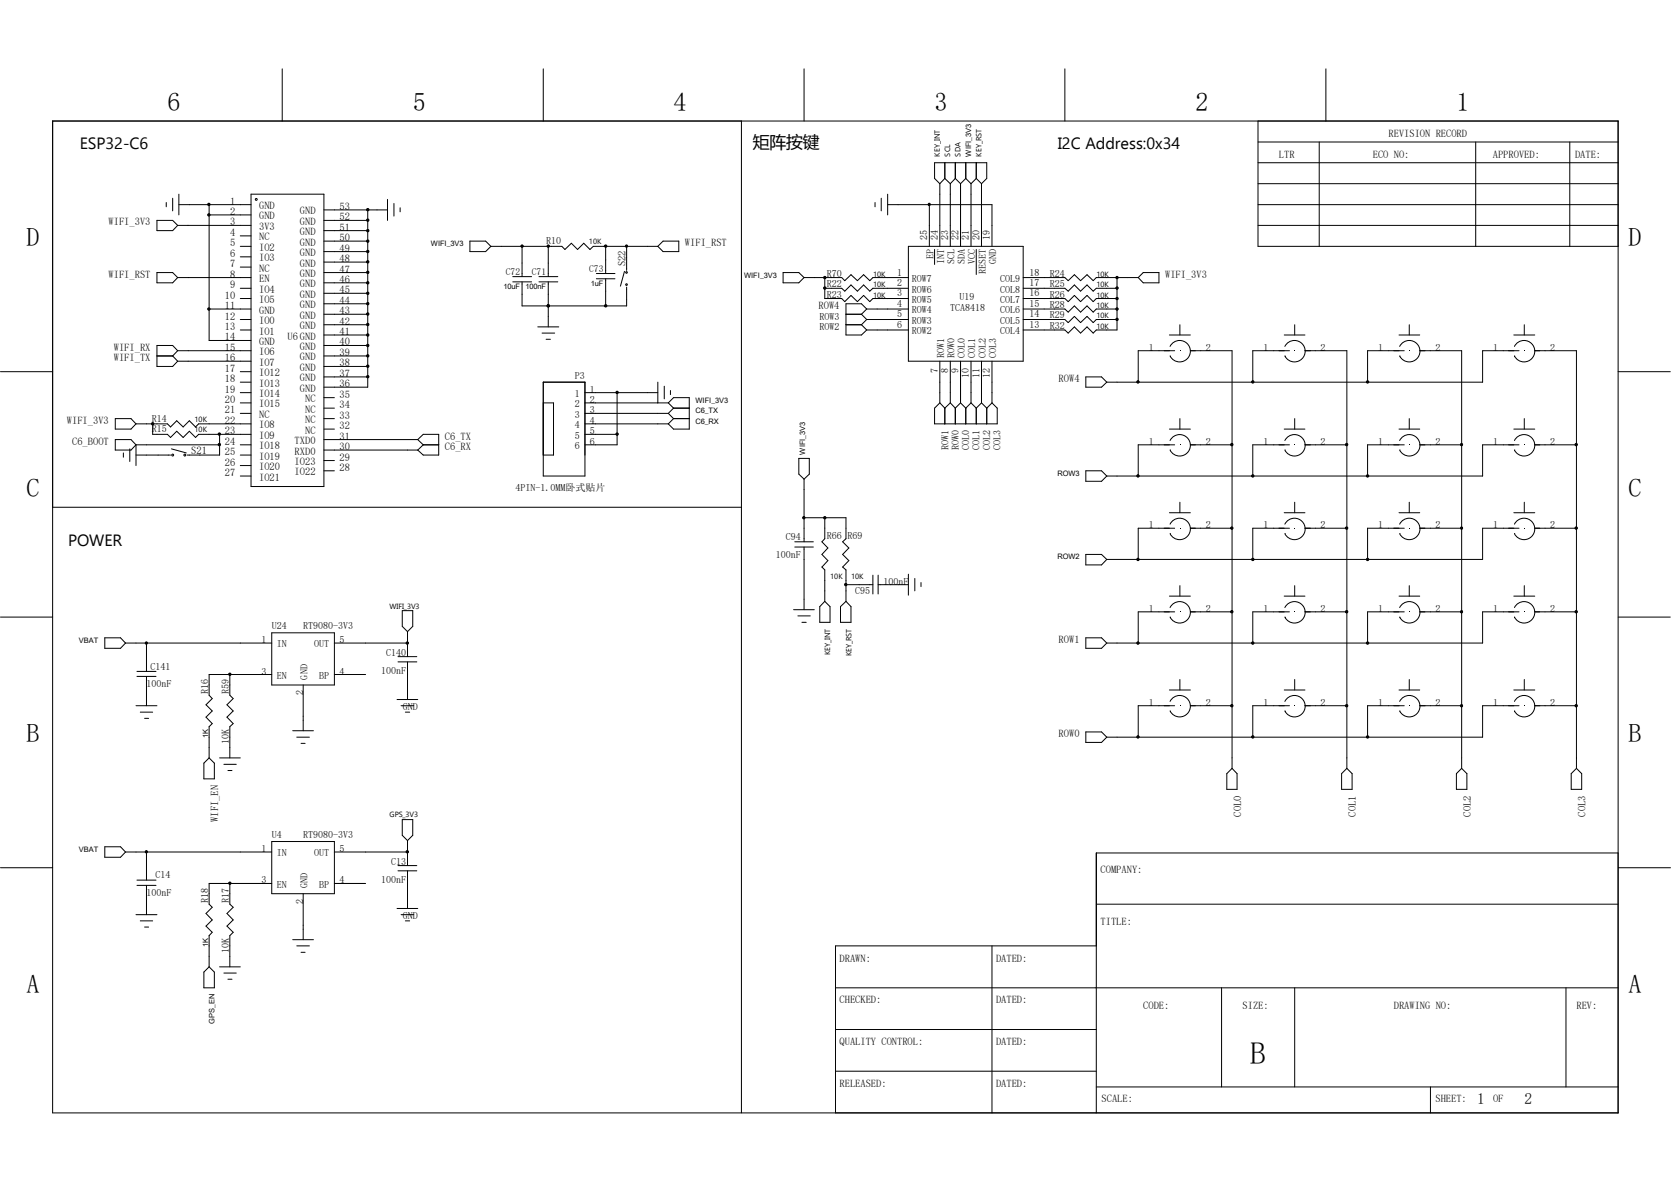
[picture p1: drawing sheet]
<svg xmlns="http://www.w3.org/2000/svg" width="297mm" height="210mm" viewBox="0 0 297 210" stroke-linecap="round" stroke-linejoin="round" font-family="sans-serif">
<g fill="none" stroke="#000" stroke-width=".18">
<path d="M50.2 12.2v9.3M96.6 12.2v9.3M142.9 12.2v9.3M189.3 12.2v9.3M235.7 12.2v9.3M9.4 21.5h278.2v176.2h-278.2zM27.9 39.2h2.8l.9 .8-.9 1h-2.8zM29.5 36v.7M30.7 35.2v2.3M31.8 36.4h12.8M31.8 34.5v3.7M37.2 38.2h7.4"/>
<path d="M37.2 36.4v24.1h7.4M44.6 34.5h13v51.9h-13zM57.6 39.2h7.8M57.6 37.3h11.3M65.4 37.3v31.5h-7.8M68.9 35.4v3.8M70 36.2v2.2M71.1 36.9v.7M131.8 21.5v176.2M155.5 36v.7M156.6 35.2v2.3M157.8 36.4h18.5v7.4"/>
<path d="M157.8 34.5v3.7M165.2 36.4v7.4M167 32.6l-.9-.9v-2.8h9.3v2.8l-.9 .9M167 32.6v11.2M167.9 28.9v2.8M167.9 31.7l-.9 .9M167.9 31.7l1 .9M168.9 32.6v11.2M169.8 28.9v2.8M169.8 31.7l-.9 .9M169.8 31.7l.9 .9M170.7 32.6v11.2"/>
<path d="M171.7 28.9v2.8M171.7 31.7l-1 .9M171.7 31.7l.9 .9M172.6 32.6v11.2M173.5 28.9v2.8M173.5 31.7l-.9 .9M173.5 31.7l1 .9M174.5 32.6v11.2M223.6 25.2h64M223.6 28.9h64M223.6 36.4h64M223.6 21.5v22.3h64"/>
<path d="M223.6 32.6h64M234.5 25.2v18.6M262.3 25.2v18.6M279 25.2v18.6M27.9 48.4h2.8l.9 .9-.9 .9h-2.8zM31.6 40h13M31.6 49.3h13M37.2 54.9h7.4M42.7 43.8h1.9M42.7 41.9h1.9M42.7 45.6h1.9M42.7 47.5h1.9"/>
<path d="M42.7 51.2h1.9M42.7 53h1.9M42.7 56.8h1.9M42.7 58.6h1.9M57.6 59.5h7.8M57.6 57.7h7.8M57.6 55.8h7.8M57.6 54h7.8M57.6 52.1h7.8M57.6 50.2h7.8M57.6 48.4h7.8M57.6 46.6h7.8"/>
<path d="M57.6 44.7h7.8M57.6 42.8h7.8M57.6 41h7.8M83.5 42.8h2.8l.9 1-.9 .9h-2.8zM87.2 43.8h12.7l.5 .5 1.2-1.1 1.1 1.1 1.1-1.1 1.1 1.1 .6-.5h11.4M91.1 49.1h3.4M91.1 50.1h3.4M92.8 43.8v5.3M92.8 50.1v4.3h18.6v-3.4M95.6 58.1h3.7M95.8 49.1h3.3M95.8 50.1h3.3"/>
<path d="M96.4 59.2h2.2M97.5 54.4h.1M97.5 43.8v5.3M97.5 50.1v8M106 48.6h3.3M106 49.5h3.3M107.7 43.8v4.8M107.7 49.5v4.9M111 48.2l-.7 2.6M111.4 43.8v4.2M117.9 42.8h2.7v1.9h-2.7l-1-.9zM139.2 48.4h2.8l.9 .9-.9 .9h-2.8z"/>
<path d="M142.9 49.3h6.7l.6 .6 1.1-1.1 1.1 1.1 1.1-1.1 1.1 1.1 .6-.6h6.3M146.6 51.2h3l.6 .5 1.1-1.1 1.1 1.1 1.1-1.1 1.1 1.1 .6-.5h6.3M146.6 49.3v3.7h3l.6 .6 1.1-1.1 1.1 1.1 1.1-1.1 1.1 1.1 .6-.6h6.3M150.4 57.7h2.7M150.4 55.8h2.7M153.1 57.7l1 .9M153.1 55.8l1 1M154.1 54.9h7.4M154.1 56.8h7.4M154.1 58.6h7.4M154.1 54.9l-1-.9h-2.7v5.5h2.7l1-.9M154.1 54.9l-1 .9"/>
<path d="M154.1 56.8l-1 .9M161.5 43.8h20.4v20.4h-20.4zM166.1 44.3v2.7M173.5 44.3v4.5M181.9 49.3h7.4l.6 .6 1.1-1.1 1.1 1.1 1.1-1.1 1.1 1.1 .6-.6h7.4M181.9 51.2h7.4l.6 .5 1.1-1.1 1.1 1.1 1.1-1.1 1.1 1.1 .6-.5h3.6M181.9 53h7.4l.6 .6 1.1-1.1 1.1 1.1 1.1-1.1 1.1 1.1 .6-.6h3.6M181.9 54.9h7.4l.6 .6 1.1-1.1 1.1 1.1 1.1-1.1 1.1 1.1 .6-.6h3.6M181.9 56.8h7.4l.6 .5 1.1-1.1 1.1 1.1 1.1-1.1 1.1 1.1 .6-.5h3.6M198.5 49.3v9.3h-3.6l-.6 .6-1.1-1.1-1.1 1.1-1.1-1.1-1.1 1.1-.6-.6h-7.4M203.2 48.4h2.8v1.8h-2.8l-.9-.9zM207.9 59.5h3.7"/>
<path d="M209.7 57.7v1.8M223.6 40h64M228.3 59.5h3.6M230.1 57.7v1.8M248.7 59.5h3.6M250.5 57.7v1.8M269.1 59.5h3.7M270.9 57.7v1.8M.1 66h9.3M20.5 78.1h2.8l.9 .9-.9 1h-2.8zM20.5 74.4h2.8l.9 .9-.9 .9h-2.8zM23.1 79.8v2.2"/>
<path d="M24.2 75.3h5.6l.5 .6 1.1-1.1 1.2 1.1 1.1-1.1 1.1 1.1 .5-.6h9.3M24.2 79h14.8M24.2 79v3.7M27.1 75.3v1.9h2.7l.5 .5 1.1-1.1 1.2 1.1 1.1-1.1 1.1 1.1 .5-.5h9.3M27.9 63.2h2.8M30.5 79.8l2.6 .7M30.7 63.2l.9 1M31.6 62.3h13M31.6 64.2h13M31.6 62.3l-.9-.9h-2.8v3.7h2.8l.9-.9M31.6 62.3l-.9 .9M39 77.2v3.7h-5.7"/>
<path d="M42.7 66h1.9M42.7 67.9h1.9M42.7 69.8h1.9M42.7 71.6h1.9M42.7 73.4h1.9M42.7 79h1.9M57.6 80h16.7M57.6 78.1h16.7M57.6 76.2h1.8M57.6 74.4h1.8M57.6 72.5h1.8M57.6 70.7h1.8"/>
<path d="M57.6 67h7.8M57.6 65.1h7.8M57.6 63.2h7.8M57.6 61.4h7.8M74.3 78.1l.9-.9h2.8v3.7h-2.8l-.9-.9M74.3 78.1l.9 .9M75.2 79h2.8M75.2 79l-.9 1M96.6 67.9h7.4v16.7h-7.4zM96.6 71.6h1.8v9.3h-1.8M97.1 60.3h.7M104 69.8h12.9"/>
<path d="M104 71.6h14.8M104 73.4h14.8M104 75.3h14.8M104 77.2h5.7M109.7 69.8v9.2h-5.7M116.9 67.9v3.7M118.1 68.6v2.3M118.8 71.6l.9-.9h2.8v5.5h-2.8l-.9-.9M118.8 71.6l.9 .9M118.8 73.4l.9 1M119.2 69.4v.7M119.7 74.4h2.8"/>
<path d="M119.7 72.5h2.8M119.7 72.5l-.9 .9M119.7 74.4l-.9 .9M167 71.6l-.9 .9v2.8h11.1v-2.8l-.9-.9M167 64.2v7.4M167 71.6l.9 .9M167.9 72.5v2.8M168.9 64.2v7.4M168.9 71.6l.9 .9M168.9 71.6l-1 .9M169.8 72.5v2.8M170.7 64.2v7.4"/>
<path d="M170.7 71.6l1 .9M170.7 71.6l-.9 .9M171.7 72.5v2.8M172.6 64.2v7.4M172.6 71.6l-.9 .9M172.6 71.6l.9 .9M173.5 72.5v2.8M174.5 64.2v7.4M174.5 71.6l.9 .9M174.5 71.6l-1 .9M175.4 72.5v2.8M176.3 64.2v7.4"/>
<path d="M176.3 71.6l-.9 .9M193 67h2.8l.9 .9-.9 .9h-2.8zM207.9 76.2h3.7M208 61.6a1.9 1.9 0 0 1 2.9-.7 1.9 1.9 0 0 1 0 3 1.9 1.9 0 0 1-2.9-.7M208 78.3a1.9 1.9 0 0 1 2.9-.7 1.9 1.9 0 0 1 0 3 1.9 1.9 0 0 1-2.9-.6v-.1M208.8 62.3h-6.5v5.6M208.8 79h-6.5v5.6M209.7 74.4v1.8M211.6 62.3h7.4v74.2M211.6 79h7.4M228.3 76.2h3.6M228.4 61.6a1.9 1.9 0 0 1 2.9-.7 1.9 1.9 0 0 1 0 3 1.9 1.9 0 0 1-2.9-.7"/>
<path d="M228.4 78.3a1.9 1.9 0 0 1 2.9-.7 1.9 1.9 0 0 1 0 3 1.9 1.9 0 0 1-2.9-.6v-.1M229.2 62.3h-6.5v5.6M229.2 79h-6.5v5.6M230.1 74.4v1.8M231.9 62.3h7.5v74.2M231.9 79h7.5M248.7 76.2h3.6M248.8 61.6a1.9 1.9 0 0 1 2.9-.7 1.9 1.9 0 0 1 0 3 1.9 1.9 0 0 1-2.9-.7M248.8 78.3a1.9 1.9 0 0 1 2.9-.7 1.9 1.9 0 0 1 0 3 1.9 1.9 0 0 1-2.9-.6v-.1M249.6 62.3h-6.5v5.6M249.6 79h-6.5v5.6M250.5 74.4v1.8"/>
<path d="M252.3 62.3h7.5v74.2M252.3 79h7.5M269.1 76.2h3.7M269.2 61.6a1.9 1.9 0 0 1 2.9-.7 1.9 1.9 0 0 1 0 3 1.9 1.9 0 0 1-2.9-.7M269.2 78.3a1.9 1.9 0 0 1 2.9-.7 1.9 1.9 0 0 1 0 3 1.9 1.9 0 0 1-2.9-.6v-.1M270 62.3h-6.5v5.6h-66.8M270 79h-6.5v5.6h-66.8M270.9 74.4v1.8M272.8 62.3h7.4v74.2M272.8 79h7.4M287.6 66h9.3M9.4 90.1h122.4"/>
<path d="M21.9 80.5v.7M24.2 80.9h6.1M42.7 80.9h1.9M42.7 82.7h1.9M42.7 84.6h1.9M57.6 83.7h1.8M57.6 81.8h1.8M141.3 96.3h3.3M141.3 97.2h3.3M142 81.4h1.8v2.8l-.9 .9-.9-.9zM142.9 85.1v11.2M142.9 97.2v11.1"/>
<path d="M142.9 92h7.5v3.7l-.6 .6 1.1 1.1-1.1 1.1 1.1 1.1-1.1 1.2 .6 .5v5.5M146.6 92v3.7l-.5 .6 1.1 1.1-1.1 1.1 1.1 1.1-1.1 1.2 .5 .5v5.5M193 83.7h2.8l.9 .9-.9 .9h-2.8zM193 98.5h2.8l.9 .9-.9 1h-2.8zM207.9 91.1h3.7M208 93.1a1.9 1.9 0 0 1 2.9-.6 1.9 1.9 0 0 1 0 3 1.9 1.9 0 0 1-2.9-.7M208.8 93.9h-6.5v5.5M209.7 89.2v1.9M211.6 93.9h7.4M228.3 91.1h3.6M228.4 93.1a1.9 1.9 0 0 1 2.9-.6 1.9 1.9 0 0 1 0 3 1.9 1.9 0 0 1-2.9-.7M229.2 93.9h-6.5v5.5"/>
<path d="M230.1 89.2v1.9M231.9 93.9h7.5M248.7 91.1h3.6M248.8 93.1a1.9 1.9 0 0 1 2.9-.6 1.9 1.9 0 0 1 0 3 1.9 1.9 0 0 1-2.9-.7M249.6 93.9h-6.5v5.5M250.5 89.2v1.9M252.3 93.9h7.5M269.1 91.1h3.7M269.2 93.1a1.9 1.9 0 0 1 2.9-.6 1.9 1.9 0 0 1 0 3 1.9 1.9 0 0 1-2.9-.7M270 93.9h-6.5v5.5h-66.8M270.9 89.2v1.9M272.8 93.9h7.4"/>
<path d="M.1 109.6h9.3M18.6 113.3h2.8l.9 1-.9 .9h-2.8zM22.3 114.3h26M24.3 119.3h3.4M26 114.3v5M40.9 119.8v3.7l.5 .6-1.1 1.1 1.1 1.1-1.1 1.1 1.1 1.2-.5 .5v5.6M48.3 112.4h11.1v9.3h-11.1zM48.3 119.8h-11.1v3.7l.5 .6-1.1 1.1 1.1 1.1-1.1 1.1 1.1 1.2-.5 .5v5.6M59.4 114.3h13M59.4 119.8h5.6M70.7 116.7h3.4M70.7 117.6h3.4"/>
<path d="M71.5 108.5h1.9v2.8l-1 .9-.9-.9zM72.4 114.3h.1M72.4 112.2v4.5M72.4 117.6v6.7M141.1 108.3h3.6M141.8 109.4h2.2M142.5 110.6h.8M146.6 106.8l.9 1v2.8h-1.8v-2.8zM149.4 107.8l1-1 .9 1v2.8h-1.9zM150.4 103.9h4.8M155.2 102.2v3.3M156.1 103.9h5.4"/>
<path d="M156.1 102.2v3.3M161.5 102v3.7M162.6 102.8v2.2M163.7 103.5v.7M193 113.3h2.8l.9 1-.9 .9h-2.8zM207.9 105.9h3.7M208 107.9a1.9 1.9 0 0 1 2.9-.6 1.9 1.9 0 0 1 0 3 1.9 1.9 0 0 1-2.9-.7M208.8 108.7h-6.5v5.6M209.7 104.1v1.8M211.6 108.7h7.4M228.3 105.9h3.6M228.4 107.9a1.9 1.9 0 0 1 2.9-.6 1.9 1.9 0 0 1 0 3 1.9 1.9 0 0 1-2.9-.7"/>
<path d="M229.2 108.7h-6.5v5.6M230.1 104.1v1.8M231.9 108.7h7.5M248.7 105.9h3.6M248.8 107.9a1.9 1.9 0 0 1 2.9-.6 1.9 1.9 0 0 1 0 3 1.9 1.9 0 0 1-2.9-.7M249.6 108.7h-6.5v5.6M250.5 104.1v1.8M252.3 108.7h7.5M269.1 105.9h3.7M269.2 107.9a1.9 1.9 0 0 1 2.9-.6 1.9 1.9 0 0 1 0 3 1.9 1.9 0 0 1-2.9-.7M270 108.7h-6.5v5.6h-66.8M270.9 104.1v1.8"/>
<path d="M272.8 108.7h7.4M287.6 109.6h9.3M24.2 125.4h3.7M24.3 120.2h3.4M24.9 126.5h2.2M25.7 127.6h.7M26 120.2v5.2M37.2 134.7l.9 .9v2.8h-1.9v-2.8zM39 134.7h3.7M39.8 135.8h2.2M40.5 136.9h.7M52 129.8h3.7"/>
<path d="M52.7 131h2.3M53.5 132.1h.7M53.9 121.7v8.1M70.6 124.3h3.7M71.3 125.4h2.2M72.1 126.5h.7M193 130h2.8l.9 1-.9 .9h-2.8zM207.9 122.6h3.7M208 124.6a1.9 1.9 0 0 1 2.9-.6 1.9 1.9 0 0 1 0 3 1.9 1.9 0 0 1-2.9-.7M208.8 125.4h-6.5v5.6M209.7 120.7v1.9M211.6 125.4h7.4"/>
<path d="M219 136.5l.9 1v2.8h-1.8v-2.8zM228.3 122.6h3.6M228.4 124.6a1.9 1.9 0 0 1 2.9-.6 1.9 1.9 0 0 1 0 3 1.9 1.9 0 0 1-2.9-.7M229.2 125.4h-6.5v5.6M230.1 120.7v1.9M231.9 125.4h7.5M239.4 136.5l.9 1v2.8h-1.8v-2.8zM248.7 122.6h3.6M248.8 124.6a1.9 1.9 0 0 1 2.9-.6 1.9 1.9 0 0 1 0 3 1.9 1.9 0 0 1-2.9-.7M249.6 125.4h-6.5v5.6M250.5 120.7v1.9M252.3 125.4h7.5"/>
<path d="M259.8 136.5l.9 1v2.8h-1.8v-2.8zM269.1 122.6h3.7M269.2 124.6a1.9 1.9 0 0 1 2.9-.6 1.9 1.9 0 0 1 0 3 1.9 1.9 0 0 1-2.9-.7M270 125.4h-6.5v5.6h-66.8M270.9 120.7v1.9M272.8 125.4h7.4M279.3 137.5l.9-1 .9 1v2.8h-1.8zM.1 154.2h9.3M18.6 150.5h2.8l.9 .9-.9 .9h-2.8zM22.3 151.4h26M24.3 156.4h3.4M24.3 157.3h3.4"/>
<path d="M26 151.4v5M26 157.3v5.2M40.9 157v3.7l.5 .5-1.1 1.1 1.1 1.1-1.1 1.1 1.1 1.2-.5 .5v5.6M48.3 149.5h11.1v9.3h-11.1zM48.3 157h-11.1v3.7l.5 .5-1.1 1.1 1.1 1.1-1.1 1.1 1.1 1.2-.5 .5v5.6M53.9 158.8v8.2M59.4 151.4h13M59.4 157h5.6M70.7 153.8h3.4M70.7 154.7h3.4M71.5 145.6h1.9v2.8l-1 1-.9-1zM72.4 151.4h.1"/>
<path d="M72.4 149.4v4.4M72.4 154.7v6.7M287.6 151.6h-92.7v46.1M287.7 154.2h9.2M24.2 162.5h3.7M24.9 163.6h2.2M25.7 164.7h.7M36.2 172.7l1-.9 .9 .9v2.8h-1.9zM39 171.8h3.7M39.8 172.9h2.2M40.5 174h.7M52 167h3.7"/>
<path d="M52.7 168.1h2.3M53.5 169.2h.7M70.6 161.4h3.7M71.3 162.5h2.2M72.1 163.6h.7M148.5 175.5h139.1M176.3 168.1v29.6M194.9 160.7h92.7M194.9 168.1h-46.4v29.6M217.1 175.5v17.6M230.1 175.5v17.6M278.3 175.5v17.6"/>
<path d="M148.5 182.9h46.4M148.5 190.3h46.4M194.9 193.1h92.7M254.3 193.1v4.6"/>
<circle cx="45.6" cy="35.4" r=".17"/>
<circle cx="111.4" cy="50.6" r=".15"/>
<circle cx="111.4" cy="48.4" r=".15"/>
<circle cx="30.7" cy="80.9" r=".17"/>
<circle cx="32.9" cy="80.9" r=".17"/>
</g>
<g fill="#000" stroke="#000" stroke-width=".18">
<circle cx="37.1" cy="38.2" r=".21"/>
<circle cx="37.1" cy="36.3" r=".21"/>
<circle cx="65.4" cy="39.1" r=".21"/>
<circle cx="65.4" cy="37.3" r=".21"/>
<circle cx="165.2" cy="36.3" r=".2"/>
<circle cx="37.1" cy="54.9" r=".21"/>
<circle cx="65.4" cy="55.8" r=".21"/>
<circle cx="65.4" cy="50.2" r=".21"/>
<circle cx="65.4" cy="46.5" r=".21"/>
<circle cx="65.4" cy="59.5" r=".21"/>
<circle cx="65.4" cy="57.7" r=".21"/>
<circle cx="65.4" cy="54" r=".21"/>
<circle cx="65.4" cy="52.1" r=".21"/>
<circle cx="65.4" cy="48.4" r=".21"/>
<circle cx="65.4" cy="41" r=".21"/>
<circle cx="65.4" cy="44.7" r=".21"/>
<circle cx="65.4" cy="42.8" r=".21"/>
<circle cx="92.8" cy="43.7" r=".21"/>
<circle cx="97.5" cy="43.7" r=".21"/>
<circle cx="97.5" cy="54.3" r=".21"/>
<circle cx="107.7" cy="43.7" r=".21"/>
<circle cx="107.7" cy="54.3" r=".21"/>
<circle cx="111.3" cy="43.7" r=".2"/>
<circle cx="146.6" cy="51.2" r=".21"/>
<circle cx="146.6" cy="49.3" r=".21"/>
<circle cx="198.5" cy="54.9" r=".21"/>
<circle cx="198.5" cy="51.2" r=".21"/>
<circle cx="198.5" cy="53" r=".21"/>
<circle cx="198.5" cy="49.3" r=".21"/>
<circle cx="198.5" cy="56.7" r=".21"/>
<circle cx="27.1" cy="75.3" r=".21"/>
<circle cx="39" cy="77.1" r=".21"/>
<circle cx="39" cy="79" r=".21"/>
<circle cx="65.4" cy="66.9" r=".21"/>
<circle cx="65.4" cy="65.1" r=".21"/>
<circle cx="65.4" cy="63.2" r=".21"/>
<circle cx="65.4" cy="61.4" r=".21"/>
<circle cx="109.7" cy="77.1" r=".21"/>
<circle cx="109.7" cy="69.7" r=".21"/>
<circle cx="202.3" cy="67.9" r=".21"/>
<circle cx="218.9" cy="79" r=".21"/>
<circle cx="222.7" cy="67.9" r=".21"/>
<circle cx="239.4" cy="79" r=".21"/>
<circle cx="243.1" cy="67.9" r=".21"/>
<circle cx="259.8" cy="79" r=".2"/>
<circle cx="280.2" cy="79" r=".21"/>
<circle cx="142.9" cy="92" r=".21"/>
<circle cx="146.6" cy="92" r=".21"/>
<circle cx="202.3" cy="84.6" r=".21"/>
<circle cx="202.3" cy="99.4" r=".21"/>
<circle cx="218.9" cy="93.8" r=".21"/>
<circle cx="222.7" cy="84.6" r=".21"/>
<circle cx="222.7" cy="99.4" r=".21"/>
<circle cx="239.4" cy="93.8" r=".21"/>
<circle cx="243.1" cy="84.6" r=".21"/>
<circle cx="243.1" cy="99.4" r=".21"/>
<circle cx="259.8" cy="93.8" r=".2"/>
<circle cx="280.2" cy="93.8" r=".21"/>
<circle cx="26" cy="114.2" r=".2"/>
<circle cx="40.9" cy="119.8" r=".21"/>
<circle cx="72.4" cy="114.3" r=".21"/>
<circle cx="150.3" cy="103.9" r=".21"/>
<circle cx="202.3" cy="114.3" r=".21"/>
<circle cx="218.9" cy="108.7" r=".21"/>
<circle cx="222.7" cy="114.3" r=".21"/>
<circle cx="239.4" cy="108.7" r=".21"/>
<circle cx="243.1" cy="114.3" r=".21"/>
<circle cx="259.8" cy="108.7" r=".2"/>
<circle cx="280.2" cy="108.7" r=".21"/>
<circle cx="202.3" cy="130.9" r=".21"/>
<circle cx="218.9" cy="125.4" r=".21"/>
<circle cx="222.7" cy="130.9" r=".21"/>
<circle cx="239.4" cy="125.4" r=".21"/>
<circle cx="243.1" cy="130.9" r=".21"/>
<circle cx="259.8" cy="125.4" r=".2"/>
<circle cx="280.2" cy="125.4" r=".21"/>
<circle cx="26" cy="151.3" r=".2"/>
<circle cx="40.9" cy="156.9" r=".21"/>
<circle cx="72.4" cy="151.3" r=".21"/>
</g>
<text font-size="5.5" x="222.2" y="189">B</text>
<g font-size="4.6">
<text x="29.8" y="19.6">6</text>
<text x="73.4" y="19.6">5</text>
<text x="119.7" y="19.6">4</text>
<text x="166.1" y="19.6">3</text>
<text x="212.5" y="19.6">2</text>
<text x="258.9" y="19.6">1</text>
<text x="4.7" y="43.8">D</text>
<text x="289.5" y="43.8">D</text>
<text x="4.7" y="88.3">C</text>
<text x="289.5" y="88.3">C</text>
<text x="4.7" y="131.9">B</text>
<text x="289.5" y="131.9">B</text>
<text x="4.7" y="176.4">A</text>
<text x="289.5" y="176.4">A</text>
</g>
<text font-size="3" x="133.8" y="26.3">矩阵按键</text>
<g font-size="2.9">
<text x="14.2" y="26.5">ESP32-C6</text>
<text x="188" y="26.5">I2C Address:0x34</text>
<text x="12.1" y="97">POWER</text>
</g>
<g font-size="2.8">
<text x="262.6" y="196.2">1</text>
<text x="270.9" y="196.2">2</text>
</g>
<g font-size="1.9">
<text x="227.3" y="28">LTR</text>
<text x="244" y="28">ECO NO:</text>
<text x="246.8" y="24.3">REVISION RECORD</text>
<text x="265.3" y="28">APPROVED:</text>
<text x="280" y="28">DATE:</text>
<text x="19.3" y="40">WIFI_3V3</text>
<text x="40.9" y="36.4">1</text>
<text x="40.9" y="38.2">2</text>
<text x="40.9" y="40">3</text>
<text x="40.9" y="41.9">4</text>
<text x="46.1" y="37.2">GND</text>
<text x="46.1" y="39">GND</text>
<text x="46.1" y="40.9">3V3</text>
<text x="53.3" y="41.8">GND</text>
<text x="53.3" y="40">GND</text>
<text x="53.3" y="38.1">GND</text>
<text x="60.4" y="41">51</text>
<text x="60.4" y="39.2">52</text>
<text x="60.4" y="37.3">53</text>
<text x="40.9" y="43.8">5</text>
<text x="40.9" y="45.6">6</text>
<text x="40.9" y="47.5">7</text>
<text x="46.1" y="42.7">NC</text>
<text x="46.1" y="44.6">IO2</text>
<text x="46.1" y="46.4">IO3</text>
<text x="53.3" y="47.4">GND</text>
<text x="53.3" y="45.5">GND</text>
<text x="53.3" y="43.6">GND</text>
<text x="60.4" y="46.6">48</text>
<text x="60.4" y="44.7">49</text>
<text x="60.4" y="42.8">50</text>
<text x="111.2" y="47.3" transform="rotate(-90 111.2 47.3)">S22</text>
<text x="121.8" y="43.8">WIFI_RST</text>
<text x="19.3" y="49.3">WIFI_RST</text>
<text x="40" y="53">10</text>
<text x="40.9" y="49.3">8</text>
<text x="40.9" y="51.2">9</text>
<text x="46.1" y="48.3">NC</text>
<text x="46.1" y="50.1">EN</text>
<text x="46.1" y="52">IO4</text>
<text x="46.1" y="53.8">IO5</text>
<text x="53.3" y="52.9">GND</text>
<text x="53.3" y="51.1">GND</text>
<text x="53.3" y="49.2">GND</text>
<text x="60.4" y="54">44</text>
<text x="60.4" y="52.1">45</text>
<text x="60.4" y="50.2">46</text>
<text x="60.4" y="48.4">47</text>
<text x="207.1" y="49.3">WIFI_3V3</text>
<text x="40" y="54.9">11</text>
<text x="40" y="56.8">12</text>
<text x="40" y="58.6">13</text>
<text x="46.1" y="55.7">GND</text>
<text x="46.1" y="57.6">IO0</text>
<text x="46.1" y="59.4">IO1</text>
<text x="53.3" y="58.5">GND</text>
<text x="53.3" y="56.6">GND</text>
<text x="53.3" y="54.8">GND</text>
<text x="60.4" y="59.5">41</text>
<text x="60.4" y="57.7">42</text>
<text x="60.4" y="55.8">43</text>
<text x="145.5" y="54.9">ROW4</text>
<text x="20.2" y="62.3">WIFI_RX</text>
<text x="20.2" y="64.2">WIFI_TX</text>
<text x="40" y="60.5">14</text>
<text x="40" y="62.3">15</text>
<text x="40" y="64.2">16</text>
<text x="46.1" y="61.3">GND</text>
<text x="46.1" y="63.1">IO6</text>
<text x="46.1" y="65">IO7</text>
<text x="51.1" y="60.5">U6 GND</text>
<text x="53.3" y="65.9">GND</text>
<text x="53.3" y="64.1">GND</text>
<text x="53.3" y="62.2">GND</text>
<text x="60.4" y="65.1">38</text>
<text x="60.4" y="63.2">39</text>
<text x="60.4" y="61.4">40</text>
<text x="40" y="66">17</text>
<text x="40" y="67.9">18</text>
<text x="40" y="69.8">19</text>
<text x="40" y="71.6">20</text>
<text x="46.1" y="66.8">IO12</text>
<text x="46.1" y="68.7">IO13</text>
<text x="46.1" y="70.6">IO14</text>
<text x="53.3" y="69.6">GND</text>
<text x="53.3" y="67.8">GND</text>
<text x="54.2" y="71.5">NC</text>
<text x="60.4" y="70.7">35</text>
<text x="60.4" y="68.8">36</text>
<text x="60.4" y="67">37</text>
<text x="188.2" y="67.9">ROW4</text>
<text x="11.9" y="75.3">WIFI_3V3</text>
<text x="40" y="73.4">21</text>
<text x="40" y="75.3">22</text>
<text x="40" y="77.2">23</text>
<text x="46.1" y="72.4">IO15</text>
<text x="46.1" y="74.3">NC</text>
<text x="46.1" y="76.1">IO8</text>
<text x="46.1" y="78">IO9</text>
<text x="54.2" y="77">NC</text>
<text x="54.2" y="75.2">NC</text>
<text x="54.2" y="73.3">NC</text>
<text x="60.4" y="76.2">32</text>
<text x="60.4" y="74.4">33</text>
<text x="60.4" y="72.5">34</text>
<text x="12.8" y="79">C6_BOOT</text>
<text x="34" y="80.7">S21</text>
<text x="40" y="79">24</text>
<text x="40" y="80.9">25</text>
<text x="40" y="82.7">26</text>
<text x="46.1" y="79.8">IO18</text>
<text x="46.1" y="81.7">IO19</text>
<text x="46.1" y="83.5">IO20</text>
<text x="52.4" y="82.6">IO23</text>
<text x="52.4" y="80.8">RXD0</text>
<text x="52.4" y="78.9">TXD0</text>
<text x="60.4" y="83.7">28</text>
<text x="60.4" y="81.8">29</text>
<text x="60.4" y="80">30</text>
<text x="60.4" y="78.1">31</text>
<text x="79.1" y="80">C6_RX</text>
<text x="79.1" y="78.1">C6_TX</text>
<text x="40" y="84.6">27</text>
<text x="46.1" y="85.4">IO21</text>
<text x="52.4" y="84.5">IO22</text>
<text x="188.2" y="114.3">ROW1</text>
<text x="188.2" y="131">ROW0</text>
<text x="38.8" y="146" transform="rotate(-90 38.8 146)">WIFI_EN</text>
<text x="220.6" y="145.1" transform="rotate(-90 220.6 145.1)">COL0</text>
<text x="241" y="145.1" transform="rotate(-90 241 145.1)">COL1</text>
<text x="261.4" y="145.1" transform="rotate(-90 261.4 145.1)">COL2</text>
<text x="281.8" y="145.1" transform="rotate(-90 281.8 145.1)">COL3</text>
<text x="195.6" y="155.1">COMPANY:</text>
<text x="195.6" y="164.4">TITLE:</text>
<text x="149.2" y="170.9">DRAWN:</text>
<text x="177" y="170.9">DATED:</text>
<text x="149.2" y="178.3">CHECKED:</text>
<text x="177" y="178.3">DATED:</text>
<text x="203.2" y="179.2">CODE:</text>
<text x="220.9" y="179.2">SIZE:</text>
<text x="247.7" y="179.2">DRAWING NO:</text>
<text x="280.2" y="179.2">REV:</text>
<text x="149.2" y="185.7">QUALITY CONTROL:</text>
<text x="177" y="185.7">DATED:</text>
<text x="149.2" y="193.1">RELEASED:</text>
<text x="177" y="193.1">DATED:</text>
<text x="195.8" y="195.9">SCALE:</text>
<text x="255.1" y="195.9">SHEET:</text>
<text x="265.4" y="195.9">OF</text>
</g>
<g font-size="1.8">
<text x="97.1" y="43.4">R10</text>
<text x="164.8" y="42.7" transform="rotate(-90 164.8 42.7)">25</text>
<text x="165.9" y="46.1" transform="rotate(-90 165.9 46.1)">EP</text>
<text x="166.7" y="42.7" transform="rotate(-90 166.7 42.7)">24</text>
<text x="167.8" y="47" transform="rotate(-90 167.8 47)">INT</text>
<text x="168.5" y="42.7" transform="rotate(-90 168.5 42.7)">23</text>
<text x="169.7" y="47" transform="rotate(-90 169.7 47)">SCL</text>
<text x="170.3" y="42.7" transform="rotate(-90 170.3 42.7)">22</text>
<text x="171.5" y="47" transform="rotate(-90 171.5 47)">SDA</text>
<text x="172.2" y="42.7" transform="rotate(-90 172.2 42.7)">21</text>
<text x="173.4" y="47" transform="rotate(-90 173.4 47)">VCC</text>
<text x="174.1" y="42.7" transform="rotate(-90 174.1 42.7)">20</text>
<text x="175.9" y="42.7" transform="rotate(-90 175.9 42.7)">19</text>
<text x="177.1" y="47" transform="rotate(-90 177.1 47)">GND</text>
<text x="146.9" y="49.1">R70</text>
<text x="146.9" y="51">R22</text>
<text x="146.9" y="52.9">R23</text>
<text x="159.5" y="49">1</text>
<text x="159.5" y="50.8">2</text>
<text x="159.5" y="52.7">3</text>
<text x="162.1" y="50.1">ROW7</text>
<text x="162.1" y="52">ROW6</text>
<text x="162.1" y="53.8">ROW5</text>
<text x="170.5" y="53.3">U19</text>
<text x="175.2" y="48.8" transform="rotate(-90 175.2 48.8)">RESET</text>
<text x="177.8" y="53.8">COL7</text>
<text x="177.8" y="52">COL8</text>
<text x="177.8" y="50.1">COL9</text>
<text x="183" y="52.7">16</text>
<text x="183" y="50.8">17</text>
<text x="183" y="49">18</text>
<text x="186.6" y="49.1">R24</text>
<text x="186.6" y="51">R25</text>
<text x="186.6" y="52.9">R26</text>
<text x="145.7" y="58.6">ROW2</text>
<text x="145.7" y="56.8">ROW3</text>
<text x="159.5" y="54.5">4</text>
<text x="159.5" y="56.4">5</text>
<text x="159.5" y="58.3">6</text>
<text x="162.1" y="55.7">ROW4</text>
<text x="162.1" y="57.5">ROW3</text>
<text x="162.1" y="59.4">ROW2</text>
<text x="168.9" y="55.3">TCA8418</text>
<text x="177.8" y="59.4">COL4</text>
<text x="177.8" y="57.5">COL5</text>
<text x="177.8" y="55.7">COL6</text>
<text x="183" y="58.3">13</text>
<text x="183" y="56.4">14</text>
<text x="183" y="54.5">15</text>
<text x="186.6" y="54.7">R28</text>
<text x="186.6" y="56.6">R29</text>
<text x="186.6" y="58.4">R32</text>
<text x="167.8" y="63.6" transform="rotate(-90 167.8 63.6)">ROW1</text>
<text x="169.7" y="63.6" transform="rotate(-90 169.7 63.6)">ROW0</text>
<text x="171.5" y="63.6" transform="rotate(-90 171.5 63.6)">COL0</text>
<text x="173.4" y="63.6" transform="rotate(-90 173.4 63.6)">COL1</text>
<text x="175.2" y="63.6" transform="rotate(-90 175.2 63.6)">COL2</text>
<text x="177.1" y="63.6" transform="rotate(-90 177.1 63.6)">COL3</text>
<text x="204.2" y="62.3">1</text>
<text x="214.3" y="62.3">2</text>
<text x="224.6" y="62.3">1</text>
<text x="234.7" y="62.3">2</text>
<text x="245" y="62.3">1</text>
<text x="255.1" y="62.3">2</text>
<text x="265.4" y="62.3">1</text>
<text x="275.5" y="62.3">2</text>
<text x="102.2" y="70.5">1</text>
<text x="102.2" y="67.4">P3</text>
<text x="104.9" y="69.8">1</text>
<text x="104.9" y="71.6">2</text>
<text x="166.7" y="66.2" transform="rotate(-90 166.7 66.2)">7</text>
<text x="168.5" y="66.2" transform="rotate(-90 168.5 66.2)">8</text>
<text x="170.3" y="66.2" transform="rotate(-90 170.3 66.2)">9</text>
<text x="172.2" y="67.1" transform="rotate(-90 172.2 67.1)">10</text>
<text x="174.1" y="67.1" transform="rotate(-90 174.1 67.1)">11</text>
<text x="175.9" y="67.1" transform="rotate(-90 175.9 67.1)">12</text>
<text x="27" y="74.9">R14</text>
<text x="27" y="76.8">R15</text>
<text x="102.2" y="72.3">2</text>
<text x="102.2" y="74.2">3</text>
<text x="102.2" y="76.1">4</text>
<text x="102.2" y="77.9">5</text>
<text x="104.9" y="73.4">3</text>
<text x="104.9" y="75.3">4</text>
<text x="104.9" y="77.2">5</text>
<text x="102.2" y="79.8">6</text>
<text x="104.9" y="79">6</text>
<text x="168.6" y="80" transform="rotate(-90 168.6 80)">ROW1</text>
<text x="170.4" y="80" transform="rotate(-90 170.4 80)">ROW0</text>
<text x="172.3" y="80" transform="rotate(-90 172.3 80)">COL0</text>
<text x="174.1" y="80" transform="rotate(-90 174.1 80)">COL1</text>
<text x="176" y="80" transform="rotate(-90 176 80)">COL2</text>
<text x="177.8" y="80" transform="rotate(-90 177.8 80)">COL3</text>
<text x="204.2" y="79">1</text>
<text x="214.3" y="79">2</text>
<text x="224.6" y="79">1</text>
<text x="234.7" y="79">2</text>
<text x="245" y="79">1</text>
<text x="255.1" y="79">2</text>
<text x="265.4" y="79">1</text>
<text x="275.5" y="79">2</text>
<text x="91.7" y="87.2">4PIN-1.0MM卧式贴片</text>
<text x="139.7" y="95.9">C94</text>
<text x="146.9" y="95.7">R66 R69</text>
<text x="204.2" y="93.9">1</text>
<text x="214.3" y="93.9">2</text>
<text x="224.6" y="93.9">1</text>
<text x="234.7" y="93.9">2</text>
<text x="245" y="93.9">1</text>
<text x="255.1" y="93.9">2</text>
<text x="265.4" y="93.9">1</text>
<text x="275.5" y="93.9">2</text>
<text x="137.9" y="99.1">100nF</text>
<text x="152" y="105.5">C95</text>
<text x="157" y="103.9">100nF</text>
<text x="48.3" y="111.8">U24</text>
<text x="53.9" y="111.8">RT9080-3V3</text>
<text x="204.2" y="108.7">1</text>
<text x="214.3" y="108.7">2</text>
<text x="224.6" y="108.7">1</text>
<text x="234.7" y="108.7">2</text>
<text x="245" y="108.7">1</text>
<text x="255.1" y="108.7">2</text>
<text x="265.4" y="108.7">1</text>
<text x="275.5" y="108.7">2</text>
<text x="26.8" y="119">C141</text>
<text x="46.5" y="114.3">1</text>
<text x="46.5" y="119.8">3</text>
<text x="49.2" y="115">IN</text>
<text x="55.8" y="115">OUT</text>
<text x="60.4" y="114.3">5</text>
<text x="60.4" y="119.8">4</text>
<text x="67.8" y="119.7">100nF</text>
<text x="68.7" y="116.5">C140</text>
<text x="26" y="122.1">100nF</text>
<text x="37" y="123.2" transform="rotate(-90 37 123.2)">R16</text>
<text x="40.7" y="123.2" transform="rotate(-90 40.7 123.2)">R59</text>
<text x="49.2" y="120.6">EN</text>
<text x="53.9" y="123.5" transform="rotate(-90 53.9 123.5)">2</text>
<text x="54.7" y="120.7" transform="rotate(-90 54.7 120.7)">GND</text>
<text x="56.7" y="120.6">BP</text>
<text x="204.2" y="125.4">1</text>
<text x="214.3" y="125.4">2</text>
<text x="224.6" y="125.4">1</text>
<text x="234.7" y="125.4">2</text>
<text x="245" y="125.4">1</text>
<text x="255.1" y="125.4">2</text>
<text x="265.4" y="125.4">1</text>
<text x="275.5" y="125.4">2</text>
<text x="71.6" y="126.2">GND</text>
<text x="40.7" y="132.2" transform="rotate(-90 40.7 132.2)">10K</text>
<text x="48.3" y="149">U4</text>
<text x="53.9" y="149">RT9080-3V3</text>
<text x="46.5" y="151.4">1</text>
<text x="49.2" y="152.1">IN</text>
<text x="55.8" y="152.1">OUT</text>
<text x="60.4" y="151.4">5</text>
<text x="69.6" y="153.7">C13</text>
<text x="26" y="159.2">100nF</text>
<text x="27.6" y="156.1">C14</text>
<text x="37" y="160.4" transform="rotate(-90 37 160.4)">R18</text>
<text x="40.7" y="160.4" transform="rotate(-90 40.7 160.4)">R17</text>
<text x="46.5" y="157">3</text>
<text x="49.2" y="157.7">EN</text>
<text x="53.9" y="160.6" transform="rotate(-90 53.9 160.6)">2</text>
<text x="54.7" y="157.9" transform="rotate(-90 54.7 157.9)">GND</text>
<text x="56.7" y="157.7">BP</text>
<text x="60.4" y="157">4</text>
<text x="67.8" y="156.8">100nF</text>
<text x="71.6" y="163.3">GND</text>
<text x="40.7" y="169.3" transform="rotate(-90 40.7 169.3)">10K</text>
</g>
<g font-size="1.7">
<text x="89.9" y="48.9">C72</text>
<text x="94.5" y="48.9">C71</text>
<text x="104.7" y="48.4">C73</text>
</g>
<g font-size="1.3">
<text x="167" y="27.8" transform="rotate(-90 167 27.8)">KEY_INT</text>
<text x="168.9" y="27.8" transform="rotate(-90 168.9 27.8)">SCL</text>
<text x="170.7" y="27.8" transform="rotate(-90 170.7 27.8)">SDA</text>
<text x="172.6" y="27.8" transform="rotate(-90 172.6 27.8)">WIFI_3V3</text>
<text x="174.4" y="27.8" transform="rotate(-90 174.4 27.8)">KEY_RST</text>
<text x="76.6" y="43.8">WIFI_3V3</text>
<text x="104.7" y="43.4">10K</text>
<text x="89.5" y="51.4">10uF 100nF</text>
<text x="105" y="50.8">1uF</text>
<text x="132.2" y="49.3">WIFI_3V3</text>
<text x="155.2" y="49.1">10K</text>
<text x="155.2" y="51">10K</text>
<text x="155.2" y="52.9">10K</text>
<text x="194.9" y="49.1">10K</text>
<text x="194.9" y="51">10K</text>
<text x="194.9" y="52.9">10K</text>
<text x="194.9" y="54.7">10K</text>
<text x="194.9" y="56.6">10K</text>
<text x="194.9" y="58.4">10K</text>
<text x="123.6" y="71.6">WIFI_3V3</text>
<text x="34.6" y="74.9">10K</text>
<text x="34.6" y="76.8">10K</text>
<text x="123.6" y="73.4">C6_TX</text>
<text x="123.6" y="75.3">C6_RX</text>
<text x="143.1" y="80.8" transform="rotate(-90 143.1 80.8)">WIFI_3V3</text>
<text x="188" y="84.6">ROW3</text>
<text x="188" y="99.4">ROW2</text>
<text x="147.6" y="103">10K</text>
<text x="151.3" y="103">10K</text>
<text x="69.3" y="108.2">WIFI_3V3</text>
<text x="14" y="114.3">VBAT</text>
<text x="147.6" y="116.5" transform="rotate(-90 147.6 116.5)">KEY_INT</text>
<text x="151.3" y="116.6" transform="rotate(-90 151.3 116.6)">KEY_RST</text>
<text x="37" y="131.1" transform="rotate(-90 37 131.1)">1K</text>
<text x="69.3" y="145.2">GPS_3V3</text>
<text x="14" y="151.4">VBAT</text>
<text x="37" y="168.2" transform="rotate(-90 37 168.2)">1K</text>
<text x="38.1" y="181.9" transform="rotate(-90 38.1 181.9)">GPS_EN</text>
</g>
</svg>
